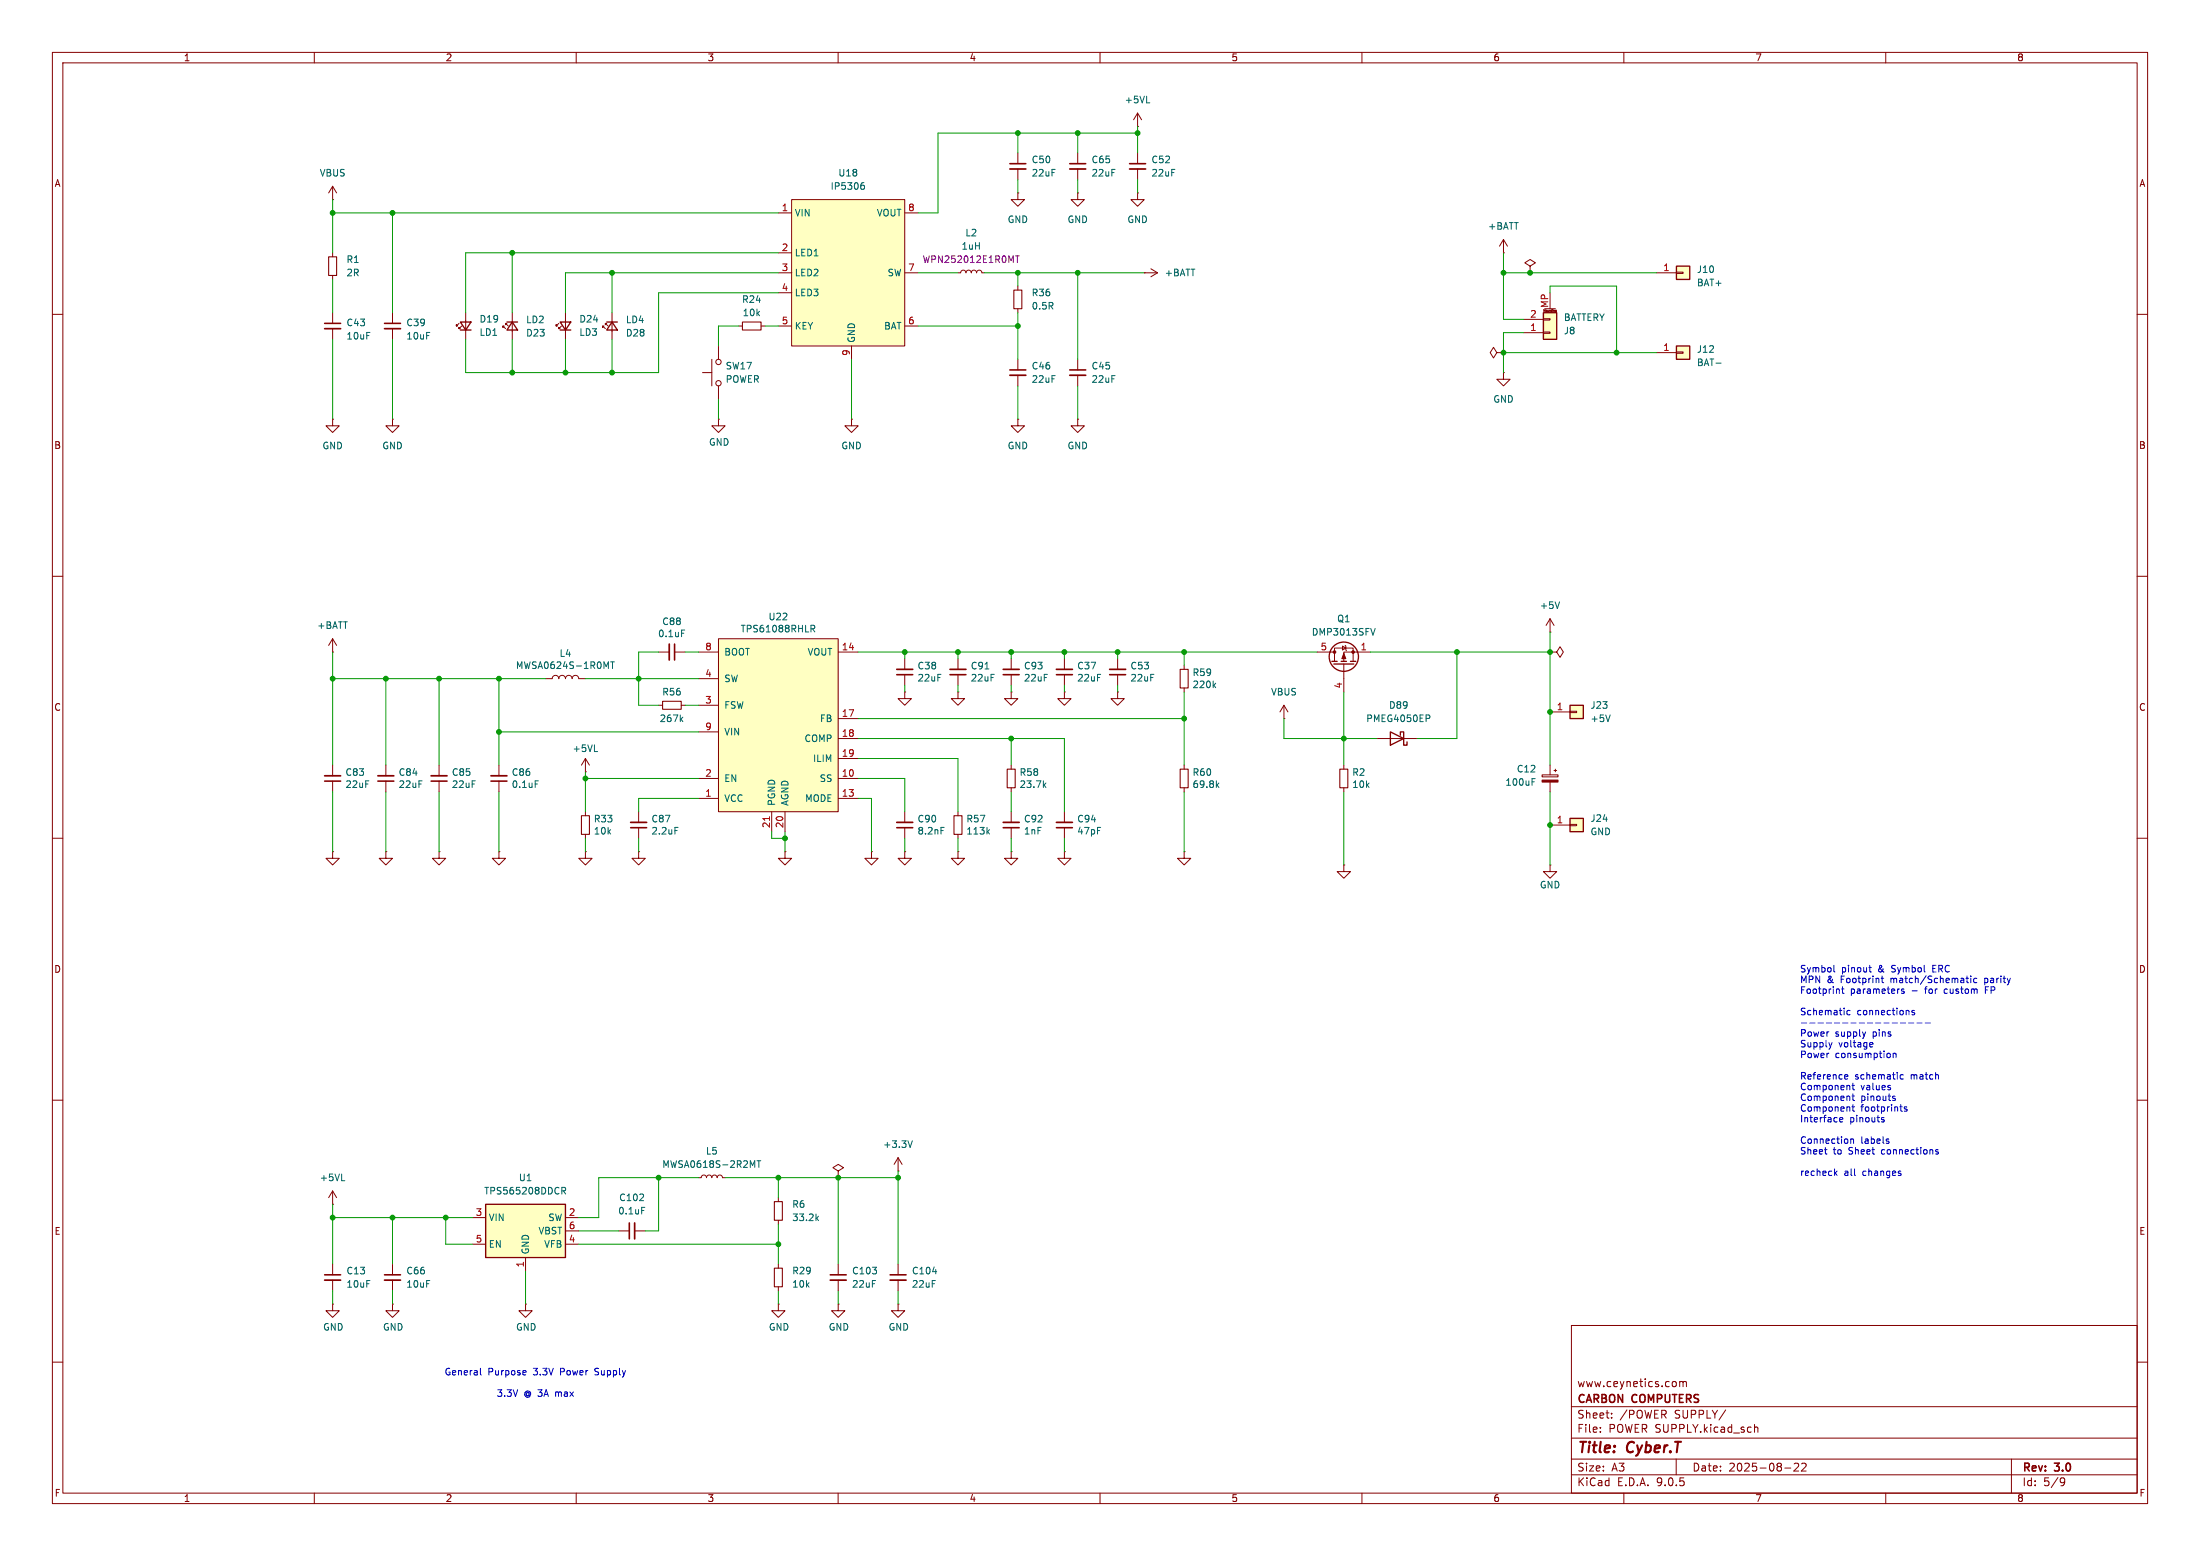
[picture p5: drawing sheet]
<svg xmlns="http://www.w3.org/2000/svg" width="420mm" height="297mm" viewBox="0 0 420 297" stroke-linecap="round" stroke-linejoin="round" font-family="sans-serif">
<g fill="none" stroke="#840000" stroke-width=".19">
<path d="M10 10h400v277h-400zM12 12h396v273h-396zM60 10v2M110 10v2M160 10v2M210 10v2M260 10v2M310 10v2M360 10v2M10 60h2M408 60h2M10 110h2"/>
<path d="M408 110h2M10 160h2M408 160h2M10 210h2M408 210h2M160 241.3v2M160 244.3v2.1M300 253h108v32h-108zM10 260h2M300 278.5h108M300 274.5h108M300 268.5h108"/>
<path d="M305.5 273.2v.2M305.5 272.5v.1M307.7 270.5v.2M307.7 269.8v.1M319.9 263.8l.1 .2-.1 .6M320 278.5v3M320.7 263.8l.4-.1 .2 .2M320.7 263.7v1M321.3 263.9l.2-.2 .4 .1v.9M321.3 263.9v.8M329.4 269.1l-1.2 1.9M334.9 271.9v1.5"/>
<path d="M334.9 272.5l.3-.1 .3 .1 .1 .9M342.5 279.4l.6-.1 .2 .1 .1 .3-1 1.1h1M343.9 279.4l.6-.1 .2 .1 .1 .3-.9 1.1h.9M384 278.5v6.5M408 260h2M60 285v2M110 285v2M160 285v2M210 285v2M260 285v2M300 281.5h108M310 285v2"/>
<path d="M340.7 280.2h1.2M360 285v2M393.6 282.1l.5 .1a.99 .99 0 0 1-.4 1.4h-.3M394.2 282.7l-.3 .3h-.3"/>
</g>
<path d="M158.5 243.3h3" fill="none" stroke="#840000" stroke-width=".3"/>
<path d="M158.5 244.3h3" fill="none" stroke="#840000" stroke-width=".33"/>
<path d="M92.7 229.9h15.2v10.1h-15.2z" fill="#ffffc2"/>
<path d="M96.8 61.5h2M97.8 61.5l1 1.5h-2zM106.9 61.5h2.1l-1.1 1.5zM106.9 63h2.1M115.8 61.5h2.1M116.8 61.5l1.1 1.5h-2.1zM92.7 229.9h15.2v10.1h-15.2z" fill="none" stroke="#840000" stroke-width=".25"/>
<g fill="none" stroke="#840000" stroke-width=".19">
<path d="M63.5 38.1h.1M63.5 35.6v2.5M63.5 35.6l-.8 1.2M63.5 35.6l.8 1.2M194.3 36.8v1.3h1.3l-1.3 1.3-1.3-1.3h1.3M194.3 36.8h.1M63.5 48.3v.7M63.5 52.6v.7M63.5 59.7v2M74.9 59.7v2M97.8 59.7v5.1M107.9 59.7v5.1"/>
<path d="M116.8 59.7v5.1M182.9 52.1h.5l.1-.4 .4-.1 .4 .1 .1 .4 .2-.4 .3-.1 .4 .1 .1 .4 .2-.4 .3-.1 .4 .1 .1 .4 .2-.4 .3-.1 .4 .1 .2 .4h.5M194.3 54.6v.8M194.3 58.9v.8M63.5 62.7v2.1M74.9 62.7v2.1M96.3 62.2h-.3v.3v-.3l.5 .5M96.8 61.7h-.3v.3v-.3l.5 .5M106.7 61.7l-.5 .5v-.2v.2h.2M107.2 62.2l-.5 .5v-.2v.2h.2M115.3 62.2h-.2v.3v-.3l.5 .5M115.8 61.7h-.2v.3v-.3l.5 .5"/>
<path d="M134.1 71.1h1.8M135.9 68.6v5.1M137.2 66v2.6M137.2 73.7v2.5M141 62.2h.7M145.3 62.2h.7M194.3 68.6v2M194.3 71.6v2.1M74.9 80v1.3h1.3l-1.3 1.3-1.2-1.3h1.2M74.9 80h.1M137.2 80v1.3h1.2l-1.2 1.3-1.3-1.3h1.3M137.2 80h.1"/>
<path d="M162.6 80v1.3h1.2l-1.2 1.3-1.3-1.3h1.3M162.6 80h.1M194.3 80v1.3h1.3l-1.3 1.3-1.3-1.3h1.3M194.3 80h.1M63.5 124.5h.1M63.5 121.9v2.6M63.5 121.9l-.8 1.3M63.5 121.9l.8 1.3M125.7 134.6h.8M130 134.6h.8M63.5 146.1v2M63.5 149.1v2"/>
<path d="M73.7 146.1v2M73.7 149.1v2M83.8 146.1v2M83.8 149.1v2M95.2 146.1v2M95.2 149.1v2M111.8 147.3h.1M111.8 144.8l-.8 1.3M111.8 144.8l.7 1.3M111.8 144.8v2.5M63.5 162.6v1.2h1.3l-1.3 1.3-1.3-1.3h1.3M63.5 162.6h.1"/>
<path d="M73.7 162.6v1.2h1.2l-1.2 1.3-1.3-1.3h1.3M73.7 162.6h.1M83.8 162.6v1.2h1.3l-1.3 1.3-1.3-1.3h1.3M83.8 162.6h.1M95.2 162.6v1.2h1.3l-1.3 1.3-1.2-1.3h1.2M95.2 162.6h.1M111.8 162.6v1.2h1.2l-1.2 1.3-1.3-1.3h1.3M111.8 162.6h.1M63.5 229.9h.1M63.5 227.3v2.6M63.5 227.3l-.8 1.3M63.5 227.3l.8 1.3"/>
<path d="M90.2 232.4h2.5M90.2 237.5h2.5M107.9 232.4h2.6M107.9 237.5h2.6M107.9 234.9h2.6M118.1 234.9h2M121.2 234.9h2M133.3 224.8h.6l.1-.4 .4-.1 .3 .1 .2 .4 .1-.4 .4-.1 .3 .1 .2 .4 .1-.4 .4-.1 .4 .1 .1 .4 .2-.4 .3-.1 .4 .1 .1 .4h.5M148.6 228.6v.8M148.6 232.9v.8M160 223.5l1-.6-1-.7-1 .7 1 .6v1.3M160 224.8h.1"/>
<path d="M171.4 223.5h.1M171.4 221v2.5M171.4 221l-.7 1.2M171.4 221l.8 1.2M63.5 248.9v1.3h1.3l-1.3 1.3-1.3-1.3h1.3M63.5 248.9h.1M63.5 241.3v2M63.5 244.3v2.1M74.9 248.9v1.3h1.3l-1.3 1.3-1.2-1.3h1.2M74.9 248.9h.1M74.9 241.3v2M74.9 244.3v2.1"/>
<path d="M100.3 248.9v1.3h1.3l-1.3 1.3-1.2-1.3h1.2M100.3 248.9h.1M100.3 240v2.6M148.6 248.9v1.3h1.3l-1.3 1.3-1.3-1.3h1.3M148.6 248.9h.1M148.6 241.3v.8M148.6 245.6v.8M160 248.9v1.3h1.3l-1.3 1.3-1.3-1.3h1.3M160 248.9h.1M171.4 248.9v1.3h1.3l-1.3 1.3-1.2-1.3h1.2M171.4 248.9h.1M171.4 241.3v2"/>
<path d="M171.4 244.3v2.1"/>
<circle cx="137.2" cy="73.2" r=".51"/>
<circle cx="137.2" cy="69.1" r=".51"/>
</g>
<g fill="none" stroke="#006464" stroke-width=".19">
<path d="M130 137.3l.4 .4M130.4 136.9l-.5 .5M102.2 149h.6M113.5 143.5h.6M174.2 217.7l-.5 1.3M65.2 225.4h.6M107.3 226.6h.4l.3 .3-.1 .3-.6 .1M107.6 227.3l.4 .6M122.5 230.4h.6M143.7 222.5l.4-.9v1.2M144.5 221.6h.7M144.9 221.6v1.2"/>
<path d="M155.9 232.5l.4 .5M156.3 232.1l-.5 .5M178 242.7h.8"/>
</g>
<path d="M62 61.7h3M73.4 61.7h3.1M192.8 70.6h3M62 149.1h3M72.1 149.1h3.1M82.3 149.1h3M93.7 149.1h3.1M120.1 233.4v3.1M62 243.3h3M73.4 243.3h3.1M169.9 243.3h3.1" fill="none" stroke="#840000" stroke-width=".3"/>
<path d="M62 62.7h3M73.4 62.7h3.1M192.8 71.6h3M62 148.1h3M72.1 148.1h3.1M82.3 148.1h3M93.7 148.1h3.1M121.2 233.4v3.1M62 244.3h3M73.4 244.3h3.1M169.9 244.3h3.1" fill="none" stroke="#840000" stroke-width=".33"/>
<path d="M62.7 49h1.6v3.6h-1.6zM193.5 55.4h1.6v3.5h-1.6zM141.7 61.5h3.6v1.5h-3.6zM126.5 133.9h3.5v1.5h-3.5zM147.8 229.4h1.6v3.5h-1.6zM147.8 242.1h1.6v3.5h-1.6z" fill="none" stroke="#840000" stroke-width=".2"/>
<path d="M193.9 48.8h.7M194.2 48.8v1.3" fill="none" stroke="#840084" stroke-width=".19"/>
<path d="M151.1 38.1h21.6v27.9h-21.6z" fill="#ffffc2"/>
<g fill="none" stroke="#840000" stroke-width=".19">
<path d="M151.1 38.1h21.6v27.9h-21.6zM88.9 59.7v5.1M148.6 40.6h2.5M148.6 48.3h2.5M148.6 52.1h2.5M148.6 55.9h2.5M172.7 40.6h2.6M172.7 52.1h2.6M87.6 61.7l-.5 .5v-.2v.2h.3M88.1 62.2l-.5 .5v-.2v.2h.3M148.6 62.2h2.5M162.6 66v2.6"/>
<path d="M172.7 62.2h2.6M63.5 80v1.3h1.3l-1.3 1.3-1.3-1.3h1.3M63.5 80h.1M104.1 129.5h1.3a.64 .64 0 0 1 .6-.6 .64 .64 0 0 1 .7 .6 .64 .64 0 0 1 .6-.6 .64 .64 0 0 1 .6 .6 .64 .64 0 0 1 .7-.6 .64 .64 0 0 1 .6 .6 .64 .64 0 0 1 .7-.6 .64 .64 0 0 1 .6 .6h1.3M125.7 124.5h2.1M128.8 124.5h2M172.7 132.1v1.3h1.3l-1.3 1.2-1.3-1.2h1.3M172.7 132.1h.1M172.7 125.7v2.1M172.7 128.8v2M182.9 132.1v1.3h1.2l-1.2 1.2-1.3-1.2h1.3M182.9 132.1h.1"/>
<path d="M182.9 125.7v2.1M182.9 128.8v2M193 132.1v1.3h1.3l-1.3 1.2-1.2-1.2h1.2M193 132.1h.1M193 125.7v2.1M193 128.8v2M203.2 132.1v1.3h1.3l-1.3 1.2-1.3-1.2h1.3M203.2 132.1h.1M111.8 154.9v.8M111.8 159.3v.7M121.9 154.9v2.1M121.9 158v2"/>
<path d="M172.7 154.9v2.1M172.7 158v2M182.9 154.9v.8M182.9 159.3v.7M121.9 162.6v1.2h1.3l-1.3 1.3-1.3-1.3h1.3M121.9 162.6h.1M166.4 162.6v1.2h1.2l-1.2 1.3-1.3-1.3h1.3M166.4 162.6h.1M172.7 162.6v1.2h1.3l-1.3 1.3-1.3-1.3h1.3M172.7 162.6h.1M182.9 162.6v1.2h1.2l-1.2 1.3-1.3-1.3h1.3M182.9 162.6h.1"/>
</g>
<path d="M164.6 35.4h.2l.2 .2v.4l-.4 .1M164.9 34.9h-.3M115.7 127.2l.4-.9v1.3M116.6 126.3h.7M116.9 126.3v1.3M130.1 120.3h.6M188 127.7h.8M128.8 157.9h.6M179.6 157.9h.6M188.5 158.7l.4 .5M188.9 158.4l-.5 .4" fill="none" stroke="#006464" stroke-width=".19"/>
<path d="M111 155.7h1.5v3.6h-1.5zM182.1 155.7h1.5v3.6h-1.5z" fill="none" stroke="#840000" stroke-width=".2"/>
<path d="M87.9 61.5h2l-1 1.5zM87.9 63h2" fill="none" stroke="#840000" stroke-width=".25"/>
<path d="M128.8 122.9v3.1M171.2 128.8h3M181.4 128.8h3M191.5 128.8h3.1M120.4 158h3M171.2 158h3" fill="none" stroke="#840000" stroke-width=".3"/>
<path d="M127.8 122.9v3.1M171.2 127.8h3M181.4 127.8h3M191.5 127.8h3.1M120.4 157h3M171.2 157h3" fill="none" stroke="#840000" stroke-width=".33"/>
<path d="M137.2 121.9h22.8v33h-22.8z" fill="#ffffc2"/>
<g fill="none" stroke="#840000" stroke-width=".19">
<path d="M133.3 124.5h3.9M133.3 129.5h3.9M133.3 134.6h3.9M133.3 139.7h3.9M137.2 121.9h22.8v33h-22.8zM160 124.5h3.8M160 137.2h3.8M295.9 124.5h1.3l.6-1.1 .6 1.1-.6 1-.6-1M295.9 124.5h.1M133.3 148.6h3.9M133.3 152.4h3.9M147.3 154.9v3.9"/>
<path d="M149.9 154.9v3.9M160 148.6h3.8M160 152.4h3.8M160 141h3.8M160 144.8h3.8M193 146.1v.7M193 150.4v.7M193 154.9v2.1M193 158v2M149.9 162.6v1.2h1.2l-1.2 1.3-1.3-1.3h1.3M149.9 162.6h.1M193 162.6v1.2h1.3l-1.3 1.3-1.2-1.3h1.2"/>
<path d="M193 162.6h.1M203.2 162.6v1.2h1.3l-1.3 1.3-1.3-1.3h1.3M203.2 162.6h.1"/>
</g>
<path d="M146.9 155.9v.7" fill="none" stroke="#a90000" stroke-width=".19"/>
<path d="M154.8 119.3h.5l.2 .3-.1 .4h-.6M155.1 120l.4 .6M199.3 149.8l.4 .5M199.7 149.5l-.5 .4" fill="none" stroke="#006464" stroke-width=".19"/>
<path d="M192.3 146.8h1.5v3.6h-1.5z" fill="none" stroke="#840000" stroke-width=".2"/>
<path d="M191.5 158h3.1" fill="none" stroke="#840000" stroke-width=".3"/>
<path d="M191.5 157h3.1" fill="none" stroke="#840000" stroke-width=".33"/>
<path d="M299.7 134.6h2.6v2.6h-2.6z" fill="#ffffc2"/>
<g fill="none" stroke="#840000" stroke-width=".25">
<path d="M254.3 126.2h1M254.6 126.7h3.8M256 126.2h1M257.8 126.2h1M265.4 139.7l2.6 1.3-2.6 1.2zM299.7 134.6h2.6v2.6h-2.6zM267.3 140.3v-.6h.7v2.5h.6v-.6"/>
<circle cx="256.5" cy="125.3" r="2.79"/>
</g>
<g fill="none" stroke="#840000" stroke-width=".19">
<path d="M295.9 118.1l-.8 1.3M295.9 118.1l.8 1.3M295.9 118.1v2.6M226.1 127v.8M226.1 131.3v.8M245.1 137.2h.1M245.1 134.6l-.8 1.3M245.1 134.6l.8 1.3M245.1 134.6v2.6M251.5 124.5h3.3M254.8 126.2v-2.5h3.5v2.5M256.3 123.3l.6 .4-.6 .4z"/>
<path d="M256.5 126.7v5.4M256.8 123.2l.2 1M261.6 124.5h-5.1v1.7M295.9 120.7h.1M295.9 135.9h3.8M299.7 135.8h1.3v.2h-1.3zM226.1 146.1v.7M226.1 150.4v.7M256.5 146.1v.7M256.5 150.4v.7M262.9 141h7.6M294.4 147.9h3v.4h-3z"/>
<path d="M295.9 146.1v1.8M295.9 149.3v1.8M296.7 147.1h.5M296.9 146.8v.5M226.1 162.6v1.2h1.2l-1.2 1.3-1.3-1.3h1.3M226.1 162.6h.1M256.5 165.1v1.3h1.3l-1.3 1.2-1.2-1.2h1.2M256.5 165.1h.1"/>
</g>
<path d="M262.5 120l-.4 1.2M297.7 114.9l-.4 1.2M231.7 130.8l.4 .5M232.1 130.4l-.5 .5M272.7 136.5l.3 .2-.1 .3-.2 .1M307.4 136.5l-.4 1.2M232.3 149.8l.4 .5M232.7 149.5l-.5 .4M292.5 149.2h.4M292.5 148.6h.6" fill="none" stroke="#006464" stroke-width=".19"/>
<g fill="#840000" stroke="#840000" stroke-width=".19">
<path d="M256.5 124.7l.4 1h-.7z"/>
<path d="M294.4 148.9h3v.4h-3z"/>
<circle cx="254.8" cy="124.5" r=".25"/>
<circle cx="258.3" cy="124.5" r=".25"/>
</g>
<path d="M225.3 127.8h1.5v3.5h-1.5zM225.3 146.8h1.5v3.6h-1.5zM255.8 146.8h1.5v3.6h-1.5z" fill="none" stroke="#840000" stroke-width=".2"/>
<path d="M299.7 156.2h2.6v2.6h-2.6z" fill="#ffffc2"/>
<path d="M299.7 156.2h2.6v2.6h-2.6z" fill="none" stroke="#840000" stroke-width=".25"/>
<path d="M205.7 29.2v2M205.7 32.3v2M295.9 157.5h3.8M299.7 157.4h1.3v.2h-1.3zM295.9 165.1v1.3h1.3l-1.3 1.2-1.3-1.2h1.3M295.9 165.1h.1" fill="none" stroke="#840000" stroke-width=".19"/>
<path d="M204.2 31.2h3.1" fill="none" stroke="#840000" stroke-width=".3"/>
<path d="M204.2 32.3h3.1" fill="none" stroke="#840000" stroke-width=".33"/>
<path d="M294.6 59.7h2.6v5.1h-2.6z" fill="#ffffc2"/>
<path d="M294.6 59.7h2.6v5.1h-2.6z" fill="none" stroke="#840000" stroke-width=".25"/>
<g fill="none" stroke="#840000" stroke-width=".19">
<path d="M287 48.3h.1M287 45.7l.8 1.3M287 45.7l-.7 1.3M287 45.7v2.6M292.1 50.8l-1-.6 1-.7 1 .7-1 .6v1.3M292.1 52.1h.1M294.7 59.5v-.4l.1 .3 .2-.3v.4M294.9 58.9h2M295.9 55.9v3M296.2 59.1v.3M296.4 59.1h.1M296.9 59.6h.1"/>
<path d="M297 59.6h.1M297.1 59.6h-.1M297.1 59.5l-.2-.1 .1-.2h.1v.4M285.7 67.3l-.6 1-.6-1 .6-1 .6 1h1.3M287 71.1v1.3h-1.3l1.3 1.3 1.3-1.3h-1.3M287 71.1h.1M287 67.3h.1M290.8 63.5h3.8M290.8 61h3.8M294.6 63.4h1.3v.2h-1.3zM294.6 60.8h1.3v.3h-1.3z"/>
</g>
<path d="M320 66h2.6v2.6h-2.6z" fill="#ffffc2"/>
<path d="M320 66h2.6v2.6h-2.6z" fill="none" stroke="#840000" stroke-width=".25"/>
<path d="M316.2 67.3h3.8M320 67.2h1.3v.2h-1.3z" fill="none" stroke="#840000" stroke-width=".19"/>
<path d="M327.6 69.3h1" fill="none" stroke="#006464" stroke-width=".19"/>
<path d="M320 50.8h2.6v2.5h-2.6z" fill="#ffffc2"/>
<path d="M320 50.8h2.6v2.5h-2.6z" fill="none" stroke="#840000" stroke-width=".25"/>
<g fill="none" stroke="#840000" stroke-width=".19">
<path d="M194.3 29.2v2M194.3 32.3v2M205.7 36.8v1.3h1.3l-1.3 1.3-1.2-1.3h1.2M205.7 36.8h.1M217.2 36.8v1.3h1.2l-1.2 1.3-1.3-1.3h1.3M217.2 36.8h.1M217.2 24.1h.1M217.2 21.6v2.5M217.2 29.2v2M217.2 32.3v2M217.2 21.6l-.8 1.3M217.2 21.6l.7 1.3"/>
<path d="M218.4 52.1h.1M218.4 52.1h2.6M219.7 51.3l1.3 .8M221 52.1l-1.3 .7M316.2 52.1h3.8M320 51.9h1.3v.3h-1.3zM205.7 68.6v2M205.7 71.6v2.1M205.7 80v1.3h1.3l-1.3 1.3-1.2-1.3h1.2M205.7 80h.1M203.2 125.7v2.1M203.2 128.8v2"/>
<path d="M213.4 132.1v1.3h1.2l-1.2 1.2-1.3-1.2h1.3M213.4 132.1h.1M213.4 125.7v2.1M213.4 128.8v2M203.2 154.9v2.1M203.2 158v2"/>
</g>
<path d="M192.8 31.2h3M215.6 31.2h3.1M204.2 70.6h3.1M201.7 128.8h3M211.8 128.8h3.1M201.7 158h3" fill="none" stroke="#840000" stroke-width=".3"/>
<path d="M192.8 32.3h3M215.6 32.3h3.1M204.2 71.6h3.1M201.7 127.8h3M211.8 127.8h3.1M201.7 157h3" fill="none" stroke="#840000" stroke-width=".33"/>
<path d="M218.9 19.6h.6" fill="none" stroke="#006464" stroke-width=".19"/>
<g fill="none" stroke="#009600" stroke-width=".19">
<path d="M63.5 38.1v10.2M194.3 25.4v3.8M194.3 34.3v2.5M205.7 25.4v3.8M205.7 34.3v2.5M217.2 25.4h-38.1v15.2h-3.8M217.2 24.1v5.1M217.2 34.3v2.5M63.5 40.6h85.1M63.5 53.3v6.4M74.9 40.6v19.1M97.8 48.3v11.4"/>
<path d="M116.8 52.1v7.6M148.6 52.1h-40.7v7.6M148.6 48.3h-59.7v11.4M148.6 55.9h-22.9v15.2h-36.8v-6.3M175.3 52.1h7.6M188 52.1h30.4M194.3 52.1v2.5M194.3 59.7v8.9M205.7 52.1v16.5M287 52.1h29.2M287 48.3v12.7h3.8M295.9 55.9v-1.3h12.7v12.7"/>
<path d="M63.5 64.8v15.2M74.9 64.8v15.2M97.8 64.8v6.3M107.9 64.8v6.3M116.8 64.8v6.3M137.2 76.2v3.8M141 62.2h-3.8v3.8M146 62.2h2.6M162.6 68.6v11.4M175.3 62.2h19M194.3 73.7v6.3M205.7 73.7v6.3"/>
<path d="M287 67.3h29.2M290.8 63.5h-3.8v7.6M63.5 129.5h40.6M63.5 124.5v21.6M73.7 129.5v16.6M83.8 129.5v16.6M95.2 139.7h38.1M95.2 129.5v16.6M111.8 129.5h21.5M125.7 124.5h-3.8v10.1h3.8M130.8 134.6h2.5M130.8 124.5h2.5"/>
<path d="M163.8 124.5h87.7M163.8 137.2h62.3M172.7 124.5v1.2M172.7 130.8v1.3M182.9 124.5v1.2M182.9 130.8v1.3M193 124.5v1.2M193 130.8v1.3M203.2 124.5v1.2M203.2 130.8v1.3M213.4 124.5v1.2M213.4 130.8v1.3"/>
<path d="M226.1 124.5v2.5M226.1 132.1v14M245.1 137.2v3.8h17.8M256.5 132.1v14M261.6 124.5h34.3M278.1 124.5v16.5h-7.6M295.9 120.7v25.4M63.5 151.1v11.5M73.7 151.1v11.5M83.8 151.1v11.5M95.2 151.1v11.5M111.8 147.3v7.6"/>
<path d="M111.8 148.6h21.5M133.3 152.4h-11.4v2.5M147.3 158.8v1.2h2.6M149.9 158.8v3.8M163.8 152.4h2.6v10.2M163.8 148.6h8.9v6.3M163.8 141h39.4v13.9M163.8 144.8h19.1v10.1M193 141v5.1M193 151.1v3.8M226.1 151.1v11.5M256.5 151.1v14"/>
<path d="M295.9 151.1v14M111.8 160v2.6M121.9 160v2.6M172.7 160v2.6M182.9 160v2.6M193 160v2.6M203.2 160v2.6M63.5 232.4h26.7M63.5 229.9v11.4M74.9 232.4v8.9M85.1 232.4v5.1h5.1M110.5 234.9h7.6"/>
<path d="M110.5 237.5h38.1M125.7 224.8v10.1h-2.5M133.3 224.8h-19v7.6h-3.8M138.4 224.8h33M148.6 224.8v3.8M148.6 233.7v7.6M160 224.8v16.5M171.4 223.5v17.8M63.5 246.4v2.5M74.9 246.4v2.5M100.3 242.6v6.3M148.6 246.4v2.5"/>
<path d="M160 246.4v2.5M171.4 246.4v2.5"/>
</g>
<g fill="none" stroke="#0000c2" stroke-width=".19">
<path d="M343.9 195.3h1M345.5 195.3h1M347.1 195.3h1M348.7 195.3h.9M349.7 199l-.3 .8M350.1 184.3v1l.2 .2M350.2 195.3h1M351.1 188.8v.8M351.6 188.8h.4M351.7 188.3v1.1l.3 .2M351.8 195.3h1M353.2 192.9h-.4l-.2 .2 .1 .5h.5"/>
<path d="M353.4 195.3h.9M354.9 195.3h1M356.2 197l-.3 .8M356.5 195.3h1M356.8 184.7h.4M356.9 185.3l.3 .2M357.1 199l.4 .1v.2l-.6 .1M357.5 199.8h-.4M358.1 195.3h1M359.1 186.7h.5M359.3 186.3v1.1l.3 .2M359.7 195.3h.9"/>
<path d="M361.2 195.3h1M362.8 195.3h1M363.5 188.8h-.3l-.2 .2v.1l.5 .2v.3h-.5M364.4 195.3h.9M365.5 192.9h-.3l-.2 .1v.2l.5 .1v.3h-.5M366 195.3h.9M367.5 195.3h1M375.3 186.7h.5M375.5 186.3v1.1l.3 .2M376.2 186.3v.1M376.2 186.7v.9M377.4 186.8l-.4-.1-.2 .3 .1 .5h.5"/>
<path d="M379 189h.4M379 188.3v1.3M348.3 219.4h.5M351.2 213.7l.6-.1-.1-.2-.3-.1-.2 .2 .1 .6h.4M352.2 205.9h.5M352.2 205.2l.4-.1 .2 .3-.6 .2M353.3 217.5l.2-.1 .3 .1 .1 .7M353.3 217.4v.8M353.6 207.2h.4M353.6 209.2h.4M353.6 211.3h.4M353.7 206.7v1.1l.3 .2"/>
<path d="M353.7 208.8v1.1l.3 .2M353.7 210.8v1.1l.3 .2M359.4 213.7l.3 .1v.2l-.4 .2M359.4 213.3l.3 .1M360.3 217.4l.3 .1M360.3 217.8l.3 .1v.2l-.4 .1M360.8 201.2v.6M360.9 207.7v.3M361.4 201v.9M361.4 201.2l.2-.2 .3 .1 .1 .8M361.5 209.6l.3 .1v.2l-.4 .2M361.5 209.2l.3 .1"/>
<path d="M362.7 211.3h.5M363 212.1h.2M363.4 205.2l-.4-.1-.3 .3 .2 .5h.5M364 211.3h-.3l-.2 .1 .1 .2 .4 .1v.3h-.5M370 219.5l-.3-.1-.2 .2 .1 .2 .4 .1v.3h-.5M348.7 220.3h.1M350.3 223.9l.4 .5M350.7 223.5l-.5 .5M362.9 224v.3M91.7 261.2v1.1l.2 .1M100.2 261.6l.2 .3-.6 .1M100.4 262.4h-.2"/>
</g>
<g fill="#009600" stroke="#009600" stroke-width=".19">
<circle cx="73.7" cy="129.5" r=".46"/>
<circle cx="63.5" cy="129.5" r=".46"/>
<circle cx="83.8" cy="129.5" r=".46"/>
<circle cx="172.7" cy="124.5" r=".46"/>
<circle cx="193" cy="124.5" r=".46"/>
<circle cx="85.1" cy="232.4" r=".46"/>
<circle cx="125.7" cy="224.8" r=".46"/>
<circle cx="63.5" cy="232.4" r=".46"/>
<circle cx="74.9" cy="232.4" r=".46"/>
<circle cx="97.8" cy="71.1" r=".46"/>
<circle cx="74.9" cy="40.6" r=".46"/>
<circle cx="63.5" cy="40.6" r=".46"/>
<circle cx="116.8" cy="52.1" r=".46"/>
<circle cx="97.8" cy="48.3" r=".46"/>
<circle cx="116.8" cy="71.1" r=".46"/>
<circle cx="107.9" cy="71.1" r=".46"/>
<circle cx="148.6" cy="237.5" r=".46"/>
<circle cx="148.6" cy="224.8" r=".46"/>
<circle cx="160" cy="224.8" r=".46"/>
<circle cx="171.4" cy="224.8" r=".46"/>
<circle cx="95.2" cy="129.5" r=".46"/>
<circle cx="95.2" cy="139.7" r=".46"/>
<circle cx="121.9" cy="129.5" r=".46"/>
<circle cx="111.8" cy="148.6" r=".46"/>
<circle cx="182.9" cy="124.5" r=".46"/>
<circle cx="149.9" cy="160" r=".46"/>
<circle cx="295.9" cy="124.5" r=".46"/>
<circle cx="295.9" cy="135.9" r=".46"/>
<circle cx="256.5" cy="141" r=".46"/>
<circle cx="226.1" cy="137.2" r=".46"/>
<circle cx="226.1" cy="124.5" r=".46"/>
<circle cx="278.1" cy="124.5" r=".46"/>
<circle cx="295.9" cy="157.5" r=".46"/>
<circle cx="292.1" cy="52.1" r=".46"/>
<circle cx="308.6" cy="67.3" r=".46"/>
<circle cx="287" cy="67.3" r=".46"/>
<circle cx="287" cy="52.1" r=".46"/>
<circle cx="213.4" cy="124.5" r=".46"/>
<circle cx="203.2" cy="124.5" r=".46"/>
<circle cx="193" cy="141" r=".46"/>
<circle cx="205.7" cy="52.1" r=".46"/>
<circle cx="194.3" cy="52.1" r=".46"/>
<circle cx="194.3" cy="62.2" r=".46"/>
<circle cx="205.7" cy="25.4" r=".46"/>
<circle cx="194.3" cy="25.4" r=".46"/>
<circle cx="217.2" cy="25.4" r=".46"/>
</g>
<g font-size="2.8" fill="#840000">
<text x="301" y="277.9">Title:</text>
<text x="310.6" y="277.9">Cyber.T</text>
</g>
<g font-size="2.1" fill="#840000">
<text x="301" y="268.2">CARBON</text>
<text x="301" y="265">www.ceynetics.com</text>
<text x="311.7" y="268.2">COMPUTERS</text>
<text x="301" y="273.7">File:</text>
<text x="301" y="271">Sheet:</text>
<text x="307.1" y="273.7">POWER SUPPLY.kicad_sch</text>
<text x="309.2" y="271">/POWER</text>
<text x="319.7" y="271">SUPPLY/</text>
<text x="301" y="281.1">Size:</text>
<text x="307.6" y="281.1">A3</text>
<text x="323" y="281.1">Date:</text>
<text x="330" y="281.1">2025-08-22</text>
<text x="386" y="281.3">Rev:</text>
<text x="392.4" y="281.3">3.0</text>
<text x="301" y="283.9">KiCad</text>
<text x="308.7" y="283.9">E.D.A.</text>
<text x="316.3" y="283.9">9.0.5</text>
<text x="386" y="283.9">Id:</text>
<text x="390.1" y="283.9">5/9</text>
</g>
<g font-size="1.8" fill="#840000">
<text x="35" y="11.9">1</text>
<text x="85" y="11.9">2</text>
<text x="135" y="11.9">3</text>
<text x="185" y="11.9">4</text>
<text x="235" y="11.9">5</text>
<text x="285" y="11.9">6</text>
<text x="335" y="11.9">7</text>
<text x="385" y="11.9">8</text>
<text x="10.3" y="35.9">A</text>
<text x="408.3" y="35.9">A</text>
<text x="10.3" y="85.9">B</text>
<text x="408.2" y="85.9">B</text>
<text x="10.3" y="135.9">C</text>
<text x="408.2" y="135.9">C</text>
<text x="10.3" y="185.9">D</text>
<text x="408.2" y="185.9">D</text>
<text x="10.3" y="235.9">E</text>
<text x="408.3" y="235.9">E</text>
<text x="10.3" y="285.9">F</text>
<text x="35" y="286.9">1</text>
<text x="85" y="286.9">2</text>
<text x="135" y="286.9">3</text>
<text x="185" y="286.9">4</text>
<text x="235" y="286.9">5</text>
<text x="285" y="286.9">6</text>
<text x="335" y="286.9">7</text>
<text x="385" y="286.9">8</text>
<text x="408.3" y="285.9">F</text>
</g>
<g font-size="1.8" fill="#006464">
<text x="214.6" y="19.9">+5VL</text>
<text x="60.9" y="33.9">VBUS</text>
<text x="159.9" y="33.9">U18</text>
<text x="196.9" y="31.3">C50</text>
<text x="196.9" y="33.9">22uF</text>
<text x="208.3" y="31.3">C65</text>
<text x="208.3" y="33.9">22uF</text>
<text x="219.7" y="31.3">C52</text>
<text x="219.7" y="33.9">22uF</text>
<text x="151.6" y="41.5">VIN</text>
<text x="158.5" y="36.4">IP5306</text>
<text x="167.3" y="41.5">VOUT</text>
<text x="183.5" y="47.9">1uH</text>
<text x="184.2" y="45.3">L2</text>
<text x="192.3" y="42.8">GND</text>
<text x="203.7" y="42.8">GND</text>
<text x="215.1" y="42.8">GND</text>
<text x="284" y="44">+BATT</text>
<text x="66" y="50.4">R1</text>
<text x="66" y="52.9">2R</text>
<text x="151.6" y="49.1">LED1</text>
<text x="151.6" y="52.9">LED2</text>
<text x="169.3" y="52.9">SW</text>
<text x="222.3" y="52.9">+BATT</text>
<text x="323.9" y="52.3">J10</text>
<text x="141.6" y="58">R24</text>
<text x="151.6" y="56.7">LED3</text>
<text x="196.9" y="56.7">R36</text>
<text x="196.9" y="59.3">0.5R</text>
<text x="323.9" y="54.8">BAT+</text>
<text x="66" y="62.5">C43</text>
<text x="66" y="65">10uF</text>
<text x="77.5" y="62.5">C39</text>
<text x="77.5" y="65">10uF</text>
<text x="91.4" y="61.8">D19</text>
<text x="91.4" y="64.3">LD1</text>
<text x="100.3" y="64.4">D23</text>
<text x="100.3" y="61.9">LD2</text>
<text x="110.5" y="61.8">D24</text>
<text x="110.5" y="64.3">LD3</text>
<text x="119.4" y="64.4">D28</text>
<text x="119.4" y="61.9">LD4</text>
<text x="141.7" y="60.6">10k</text>
<text x="151.6" y="63.1">KEY</text>
<text x="163.4" y="65.5" transform="rotate(-90 163.4 65.5)">GND</text>
<text x="168.7" y="63.1">BAT</text>
<text x="298.5" y="64">J8</text>
<text x="298.5" y="61.5">BATTERY</text>
<text x="138.4" y="70.7">SW17</text>
<text x="196.9" y="70.7">C46</text>
<text x="208.3" y="70.7">C45</text>
<text x="323.9" y="67.5">J12</text>
<text x="323.9" y="70.1">BAT-</text>
<text x="138.4" y="73.3">POWER</text>
<text x="196.9" y="73.3">22uF</text>
<text x="208.3" y="73.3">22uF</text>
<text x="285" y="77.1">GND</text>
<text x="61.5" y="86">GND</text>
<text x="72.9" y="86">GND</text>
<text x="135.3" y="85.3">GND</text>
<text x="160.5" y="86">GND</text>
<text x="192.3" y="86">GND</text>
<text x="203.7" y="86">GND</text>
<text x="126.3" y="119.5">C88</text>
<text x="146.6" y="118.6">U22</text>
<text x="255.2" y="119">Q1</text>
<text x="293.9" y="116.4">+5V</text>
<text x="60.5" y="120.2">+BATT</text>
<text x="106.7" y="125.6">L4</text>
<text x="125.5" y="121.8">0.1uF</text>
<text x="138.2" y="125.3">BOOT</text>
<text x="141.3" y="120.9">TPS61088RHLR</text>
<text x="154.1" y="125.3">VOUT</text>
<text x="250.3" y="121.5">DMP3013SFV</text>
<text x="98.4" y="127.9">MWSA0624S-1R0MT</text>
<text x="138.2" y="130.4">SW</text>
<text x="175.1" y="128">C38</text>
<text x="175.1" y="130.3">22uF</text>
<text x="185.2" y="128">C91</text>
<text x="185.2" y="130.3">22uF</text>
<text x="195.4" y="128">C93</text>
<text x="195.4" y="130.3">22uF</text>
<text x="205.5" y="128">C37</text>
<text x="205.5" y="130.3">22uF</text>
<text x="215.7" y="128">C53</text>
<text x="215.7" y="130.3">22uF</text>
<text x="227.6" y="129.2">R59</text>
<text x="227.6" y="131.5">220k</text>
<text x="126.3" y="132.9">R56</text>
<text x="138.2" y="135.5">FSW</text>
<text x="242.6" y="132.9">VBUS</text>
<text x="265.1" y="135.5">D89</text>
<text x="303.5" y="135.5">J23</text>
<text x="109.2" y="143.7">+5VL</text>
<text x="125.8" y="138">267k</text>
<text x="138.2" y="140.6">VIN</text>
<text x="153.5" y="141.8">COMP</text>
<text x="156.4" y="138">FB</text>
<text x="260.7" y="138">PMEG4050EP</text>
<text x="303.5" y="138">+5V</text>
<text x="65.8" y="148.3">C83</text>
<text x="76" y="148.3">C84</text>
<text x="86.2" y="148.3">C85</text>
<text x="97.6" y="148.3">C86</text>
<text x="138.2" y="149.5">EN</text>
<text x="155.1" y="145.6">ILIM</text>
<text x="156.4" y="149.5">SS</text>
<text x="194.5" y="148.3">R58</text>
<text x="227.6" y="148.3">R60</text>
<text x="258" y="148.3">R2</text>
<text x="289.5" y="147.6">C12</text>
<text x="65.8" y="150.6">22uF</text>
<text x="76" y="150.6">22uF</text>
<text x="86.2" y="150.6">22uF</text>
<text x="97.6" y="150.6">0.1uF</text>
<text x="138.2" y="153.3">VCC</text>
<text x="148.2" y="153.9" transform="rotate(-90 148.2 153.9)">PGND</text>
<text x="150.7" y="153.9" transform="rotate(-90 150.7 153.9)">AGND</text>
<text x="153.6" y="153.3">MODE</text>
<text x="194.5" y="150.6">23.7k</text>
<text x="227.6" y="150.6">69.8k</text>
<text x="258" y="150.6">10k</text>
<text x="287.3" y="150.2">100uF</text>
<text x="113.3" y="159.5">10k</text>
<text x="113.3" y="157.2">R33</text>
<text x="124.3" y="157.2">C87</text>
<text x="124.3" y="159.5">2.2uF</text>
<text x="175.1" y="157.2">C90</text>
<text x="175.1" y="159.5">8.2nF</text>
<text x="184.4" y="157.2">R57</text>
<text x="184.4" y="159.5">113k</text>
<text x="195.4" y="159.5">1nF</text>
<text x="195.4" y="157.2">C92</text>
<text x="205.5" y="157.2">C94</text>
<text x="205.5" y="159.5">47pF</text>
<text x="303.5" y="159.6">GND</text>
<text x="303.5" y="157.1">J24</text>
<text x="293.9" y="169.8">GND</text>
<text x="134.7" y="220.6">L5</text>
<text x="168.5" y="219.3">+3.3V</text>
<text x="60.9" y="225.7">+5VL</text>
<text x="99" y="225.7">U1</text>
<text x="126.3" y="223.1">MWSA0618S-2R2MT</text>
<text x="92.3" y="228.2">TPS565208DDCR</text>
<text x="93.2" y="233.3">VIN</text>
<text x="104.6" y="233.3">SW</text>
<text x="117.9" y="232">0.1uF</text>
<text x="118.1" y="229.5">C102</text>
<text x="151.1" y="230.7">R6</text>
<text x="151.1" y="233.3">33.2k</text>
<text x="93.2" y="238.4">EN</text>
<text x="101.2" y="239.5" transform="rotate(-90 101.2 239.5)">GND</text>
<text x="102.7" y="235.8">VBST</text>
<text x="103.8" y="238.4">VFB</text>
<text x="66" y="243.4">C13</text>
<text x="66" y="246">10uF</text>
<text x="77.5" y="243.4">C66</text>
<text x="77.5" y="246">10uF</text>
<text x="151.1" y="246">10k</text>
<text x="151.1" y="243.4">R29</text>
<text x="162.6" y="243.4">C103</text>
<text x="162.6" y="246">22uF</text>
<text x="174" y="243.4">C104</text>
<text x="174" y="246">22uF</text>
<text x="61.6" y="254.2">GND</text>
<text x="73" y="254.2">GND</text>
<text x="98.4" y="254.2">GND</text>
<text x="146.7" y="254.2">GND</text>
<text x="158.1" y="254.2">GND</text>
<text x="169.5" y="254.2">GND</text>
</g>
<g font-size="1.8" fill="#a90000">
<text x="149.2" y="40.4">1</text>
<text x="173.3" y="40.4">8</text>
<text x="149.2" y="48">2</text>
<text x="149.2" y="51.8">3</text>
<text x="173.3" y="51.8">7</text>
<text x="317.4" y="51.8">1</text>
<text x="149.2" y="55.6">4</text>
<text x="295.7" y="58.9" transform="rotate(-90 295.7 58.9)">MP</text>
<text x="149.2" y="62">5</text>
<text x="173.3" y="62">6</text>
<text x="292" y="63.2">1</text>
<text x="292" y="60.7">2</text>
<text x="162.3" y="68" transform="rotate(-90 162.3 68)">9</text>
<text x="317.4" y="67.1">1</text>
<text x="134.5" y="124.2">8</text>
<text x="160.6" y="124.2">14</text>
<text x="252" y="124.2">5</text>
<text x="259.6" y="124.2">1</text>
<text x="134.5" y="129.3">4</text>
<text x="256.3" y="131.5" transform="rotate(-90 256.3 131.5)">4</text>
<text x="134.5" y="134.4">3</text>
<text x="160.6" y="136.9">17</text>
<text x="297.1" y="135.6">1</text>
<text x="134.5" y="139.4">9</text>
<text x="160.6" y="140.7">18</text>
<text x="134.5" y="148.3">2</text>
<text x="160.6" y="144.5">19</text>
<text x="160.6" y="148.3">10</text>
<text x="134.5" y="152.1">1</text>
<text x="160.6" y="152.1">13</text>
<text x="147.1" y="158.2" transform="rotate(-90 147.1 158.2)">21</text>
<text x="149.6" y="158.2" transform="rotate(-90 149.6 158.2)">20</text>
<text x="297.1" y="157.2">1</text>
<text x="90.7" y="232.2">3</text>
<text x="108.5" y="232.2">2</text>
<text x="90.7" y="237.2">5</text>
<text x="108.5" y="234.7">6</text>
<text x="108.5" y="237.2">4</text>
<text x="100.1" y="242" transform="rotate(-90 100.1 242)">1</text>
</g>
<text font-size="1.8" fill="#840084" x="176" y="50.4">WPN252012E1R0MT</text>
<g font-size="1.8" fill="#0000c2">
<text x="343.5" y="185.7">Symbol</text>
<text x="351.5" y="185.7">pinout</text>
<text x="358.6" y="185.7">&amp;</text>
<text x="361.4" y="185.7">Symbol</text>
<text x="369.4" y="185.7">ERC</text>
<text x="343.5" y="187.7">MPN</text>
<text x="343.5" y="189.8">Footprint</text>
<text x="348.8" y="187.7">&amp;</text>
<text x="351.5" y="187.7">Footprint</text>
<text x="353.2" y="189.8">parameters</text>
<text x="361.2" y="187.7">match/Schematic</text>
<text x="365" y="189.8">-</text>
<text x="367.8" y="189.8">for</text>
<text x="371.6" y="189.8">custom</text>
<text x="379.3" y="187.7">parity</text>
<text x="379.6" y="189.8">FP</text>
<text x="343.5" y="193.9">Schematic</text>
<text x="343.5" y="198">Power</text>
<text x="350.3" y="198">supply</text>
<text x="354.5" y="193.9">connections</text>
<text x="357.6" y="198">pins</text>
<text x="343.5" y="200">Supply</text>
<text x="343.5" y="202">Power</text>
<text x="350.3" y="202">consumption</text>
<text x="351" y="200">voltage</text>
<text x="343.5" y="206.1">Reference</text>
<text x="343.5" y="208.2">Component</text>
<text x="354.1" y="206.1">schematic</text>
<text x="355.2" y="208.2">values</text>
<text x="364.9" y="206.1">match</text>
<text x="343.5" y="210.2">Component</text>
<text x="343.5" y="212.3">Component</text>
<text x="343.5" y="214.3">Interface</text>
<text x="353.1" y="214.3">pinouts</text>
<text x="355.2" y="210.2">pinouts</text>
<text x="355.2" y="212.3">footprints</text>
<text x="343.5" y="218.4">Connection</text>
<text x="343.5" y="220.5">Sheet</text>
<text x="350" y="220.5">to</text>
<text x="353" y="220.5">Sheet</text>
<text x="355.2" y="218.4">labels</text>
<text x="359.4" y="220.5">connections</text>
<text x="343.5" y="224.5">recheck</text>
<text x="352" y="224.5">all</text>
<text x="355.7" y="224.5">changes</text>
<text x="84.8" y="262.7">General</text>
<text x="93.1" y="262.7">Purpose</text>
<text x="101.9" y="262.7">3.3V</text>
<text x="107.2" y="262.7">Power</text>
<text x="114" y="262.7">Supply</text>
<text x="94.7" y="266.8">3.3V</text>
<text x="100" y="266.8">@ 3A</text>
<text x="106.3" y="266.8">max</text>
</g>
<text font-size=".5" fill="#840000" x="294.4" y="59.7">Mounting</text>
</svg>
